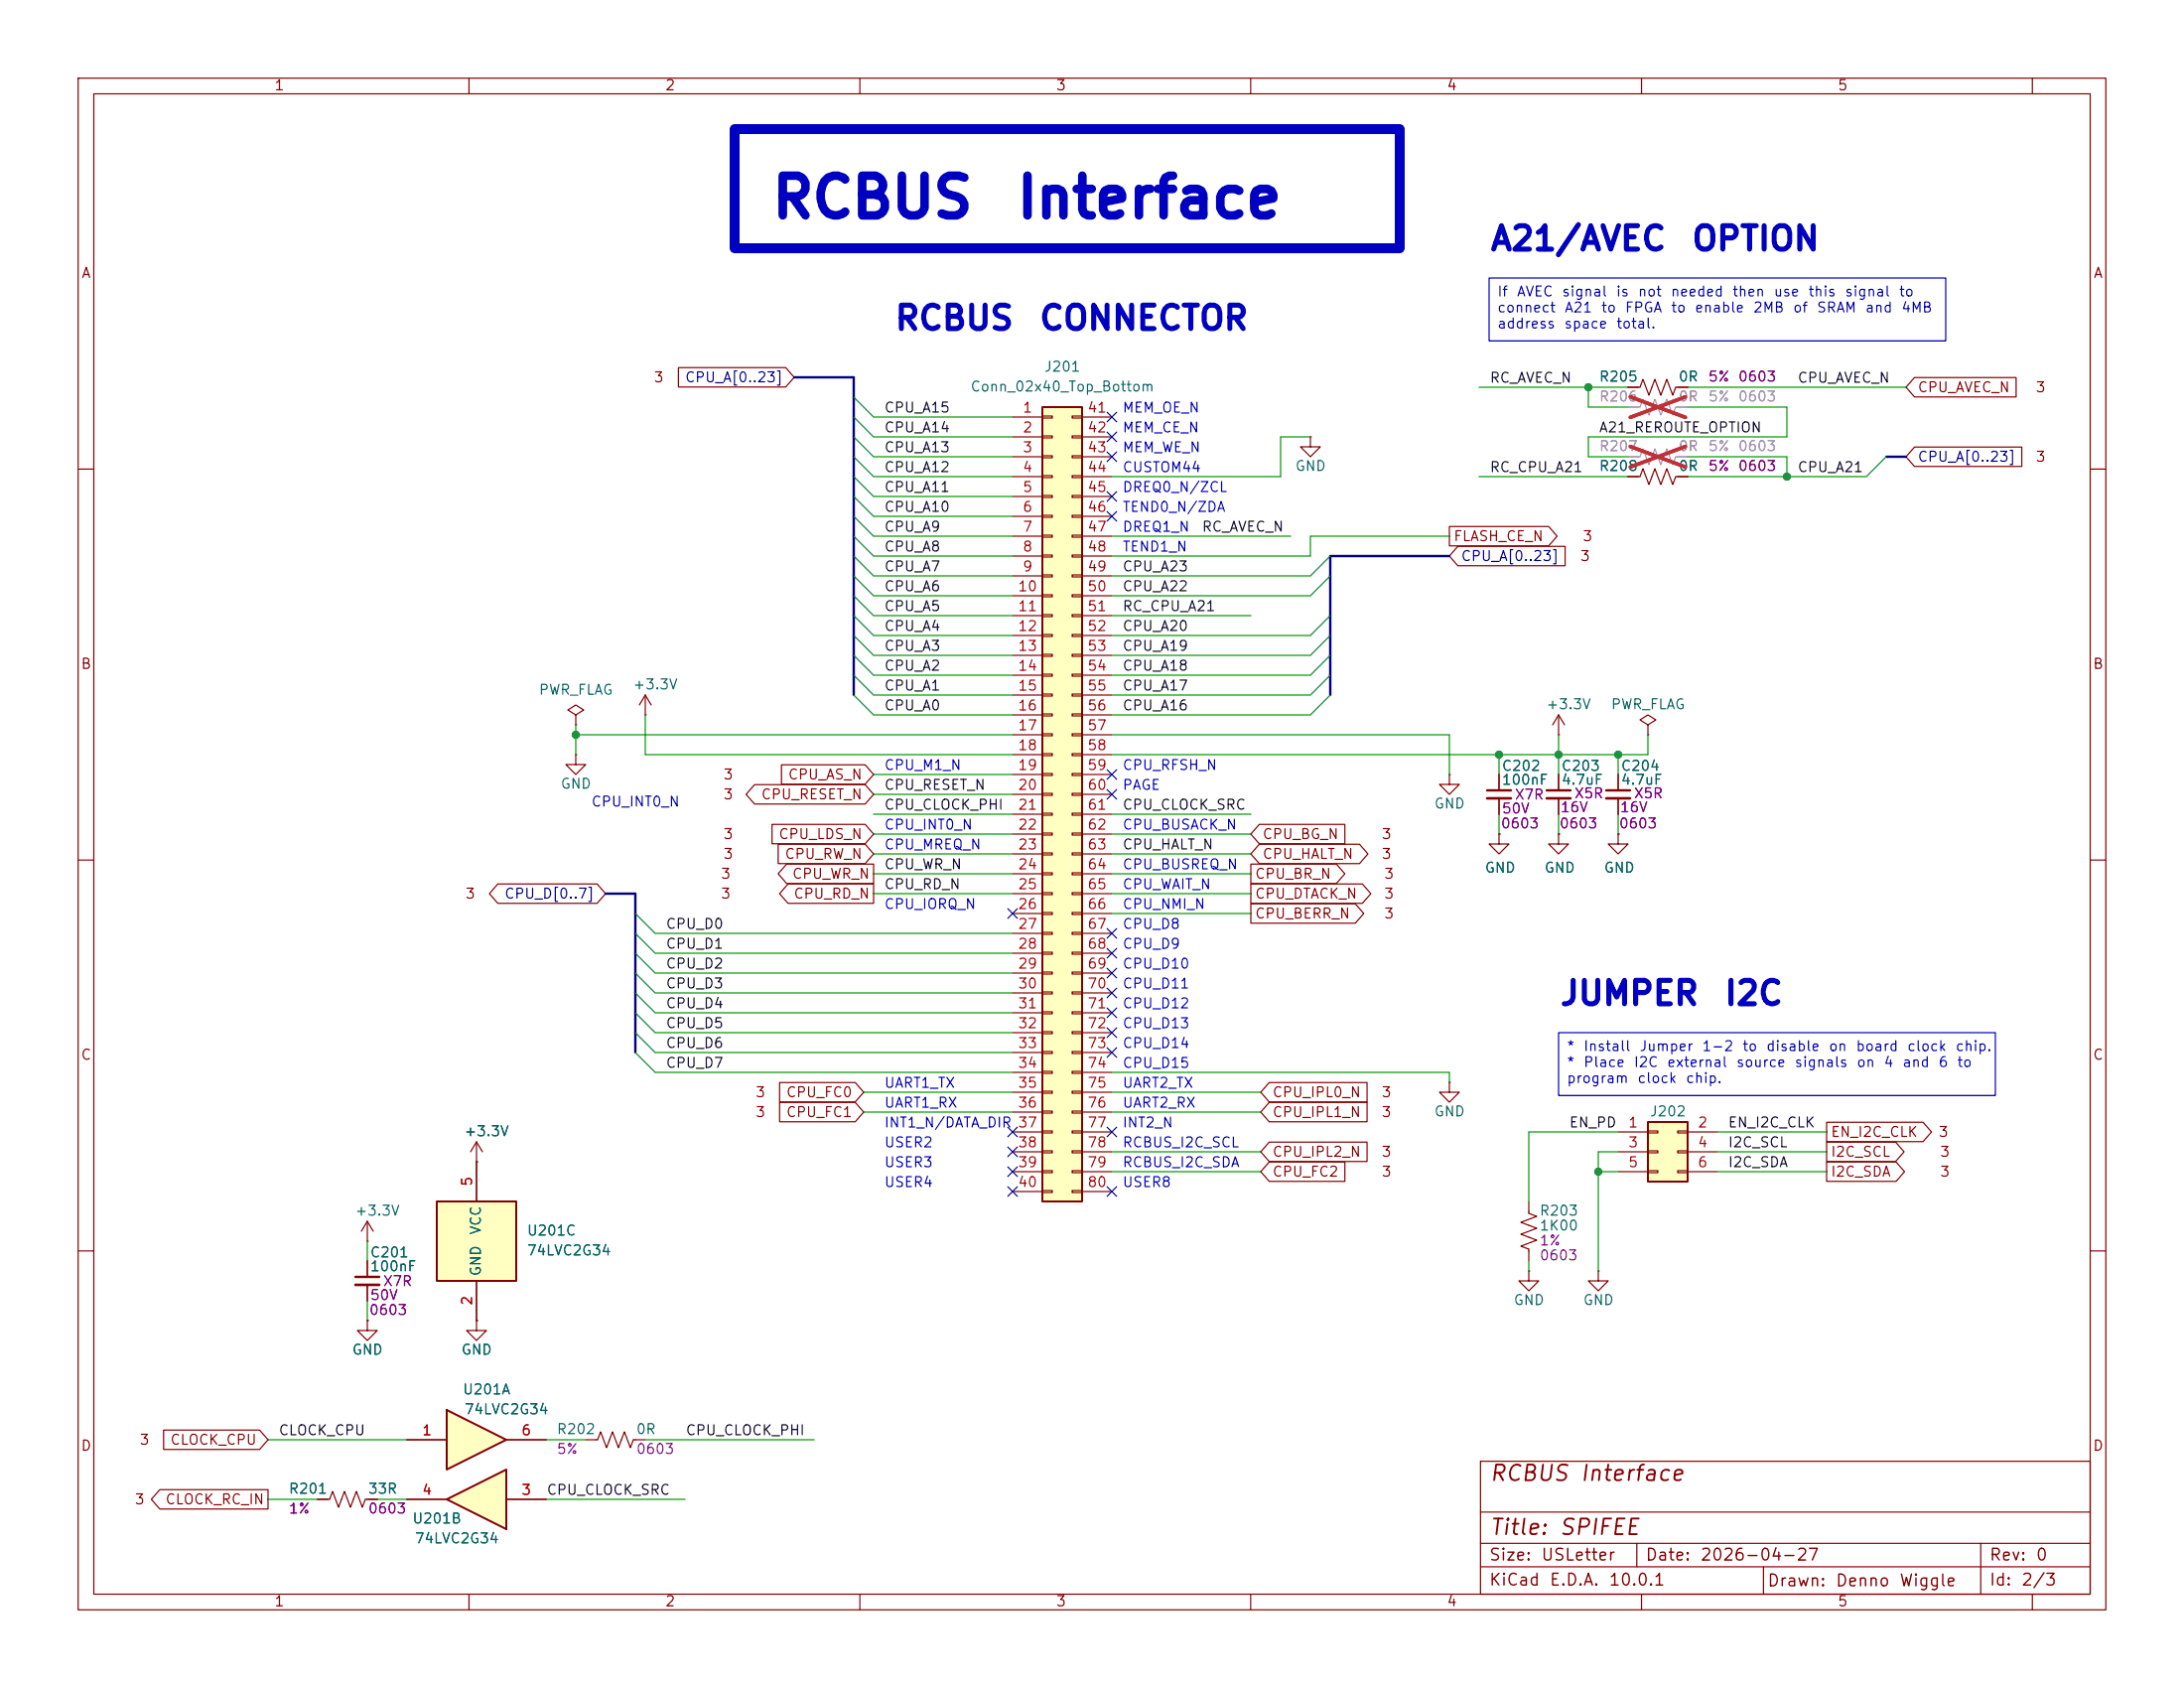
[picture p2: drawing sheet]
<svg xmlns="http://www.w3.org/2000/svg" width="279mm" height="216mm" viewBox="0 0 279 216" stroke-linecap="round" stroke-linejoin="round" font-family="sans-serif">
<g fill="none" stroke="#840000" stroke-width=".15">
<path d="M10 10h259.4v195.9h-259.4zM12 12h255.4v191.9h-255.4zM60 10v2M110 10v2M160 10v2M210 10v2M260 10v2M10 60h2M267.4 60h2M191.8 99.1v2M10 110h2M191.8 102.1v2"/>
<path d="M207 106.7v1.3h1.3l-1.3 1.2-1.3-1.2h1.3M207 106.7h.1M267.4 110h2M185.4 138.4v1.3h1.3l-1.3 1.3-1.3-1.3h1.3M185.4 138.4h.1M10 160h2M47 168.9v1.3h1.3l-1.3 1.3-1.3-1.3h1.3M47 168.9h.1M267.4 160h2M189.4 186.9h78v17h-78zM189.4 197.4h78M189.4 193.4h78"/>
<path d="M209.4 197.4v3M253.4 197.4v6.5M60 203.9v2M110 203.9v2M160 203.9v2M189.4 200.4h78M210 203.9v2M225.6 200.4v3.5M260 203.9v2"/>
</g>
<path d="M190.2 101.1h3.1" fill="none" stroke="#840000" stroke-width=".3"/>
<path d="M190.2 102.1h3.1" fill="none" stroke="#840000" stroke-width=".33"/>
<path d="M210.8 143.5h5.1v7.6h-5.1z" fill="#ffffc2"/>
<path d="M210.8 143.5h5.1v7.6h-5.1z" fill="none" stroke="#840000" stroke-width=".25"/>
<g fill="none" stroke="#840000" stroke-width=".15">
<path d="M208.3 49.5h1.5l.4-1 .7 2 .8-2 .8 2 .7-2 .8 2 .4-1h1.5M208.3 61h1.5l.4-1.1 .7 2.1 .8-2.1 .8 2.1 .7-2.1 .8 2.1 .4-1h1.5M73.7 91.4l1-.6-1-.6-1.1 .6 1.1 .6v1.3M73.7 92.7h.1M185.4 99.1v1.2h1.3l-1.3 1.3-1.3-1.3h1.3M185.4 99.1h.1M199.4 94h.1M199.4 91.4l-.8 1.3M199.4 91.4l.8 1.3M199.4 91.4v2.6M199.4 99.1v2M210.8 92.7l1-.6-1-.7-1 .7 1 .6v1.3"/>
<path d="M210.8 94h.1M191.8 106.7v1.3h1.2l-1.2 1.2-1.3-1.2h1.3M191.8 106.7h.1M199.4 106.7v1.3h1.3l-1.3 1.2-1.3-1.2h1.3M199.4 106.7h.1M199.4 102.1v2M195.6 153.7v1.5l1 .4-2 .7 2 .8-2 .8 2 .7-2 .8 1 .4v1.5M207 144.8h3.8M207 147.3h3.8M207 149.9h3.8M210.8 144.7h1.3v.2h-1.3zM210.8 147.2h1.3v.2h-1.3z"/>
<path d="M210.8 149.7h1.3v.3h-1.3zM214.6 144.7h1.3v.2h-1.3zM214.6 147.2h1.3v.2h-1.3zM214.6 149.7h1.3v.3h-1.3zM215.9 144.8h3.8M215.9 147.3h3.8M215.9 149.9h3.8M61 168.9v1.3h1.2l-1.2 1.3-1.3-1.3h1.3M61 168.9h.1M195.6 162.6v1.2h1.2l-1.2 1.3-1.3-1.3h1.3M195.6 162.6h.1M204.5 162.6v1.2h-1.3l1.3 1.3 1.2-1.3h-1.2"/>
<path d="M204.5 162.6h.1"/>
</g>
<path d="M197.9 101.1h3" fill="none" stroke="#840000" stroke-width=".3"/>
<path d="M197.9 102.1h3" fill="none" stroke="#840000" stroke-width=".33"/>
<path d="M133.3 52.1h5.1v101.6h-5.1z" fill="#ffffc2"/>
<path d="M133.3 52.1h5.1v101.6h-5.1z" fill="none" stroke="#840000" stroke-width=".25"/>
<g fill="none" stroke="#840000" stroke-width=".15">
<path d="M129.5 53.3h3.8M129.5 55.9h3.8M129.5 58.4h3.8M133.3 53.2h1.3v.3h-1.3zM133.3 55.8h1.3v.2h-1.3zM133.3 58.3h1.3v.2h-1.3zM137.2 53.2h1.2v.3h-1.2zM137.2 55.8h1.2v.2h-1.2zM137.2 58.3h1.2v.2h-1.2zM138.4 53.3h3.8M138.4 55.9h3.8M138.4 58.4h3.8"/>
<path d="M167.6 55.9v1.3h1.3l-1.3 1.2-1.2-1.2h1.2M167.6 55.9h.1M129.5 61h3.8M129.5 63.5h3.8M129.5 66h3.8M129.5 68.6h3.8M129.5 71.1h3.8M129.5 73.7h3.8M129.5 76.2h3.8M129.5 78.7h3.8M133.3 60.8h1.3v.3h-1.3zM133.3 63.4h1.3v.2h-1.3z"/>
<path d="M133.3 65.9h1.3v.3h-1.3zM133.3 68.5h1.3v.2h-1.3zM133.3 71h1.3v.2h-1.3zM133.3 73.5h1.3v.3h-1.3zM133.3 76.1h1.3v.2h-1.3zM133.3 78.6h1.3v.3h-1.3zM137.2 60.8h1.2v.3h-1.2zM137.2 63.4h1.2v.2h-1.2zM137.2 65.9h1.2v.3h-1.2zM137.2 68.5h1.2v.2h-1.2zM137.2 71h1.2v.2h-1.2zM137.2 73.5h1.2v.3h-1.2z"/>
<path d="M137.2 76.1h1.2v.2h-1.2zM137.2 78.6h1.2v.3h-1.2zM138.4 61h3.8M138.4 63.5h3.8M138.4 66h3.8M138.4 68.6h3.8M138.4 71.1h3.8M138.4 73.7h3.8M138.4 76.2h3.8M138.4 78.7h3.8M73.7 96.5v1.3h1.2l-1.2 1.3-1.3-1.3h1.3M73.7 96.5h.1"/>
<path d="M129.5 81.3h3.8M129.5 83.8h3.8M129.5 86.4h3.8M129.5 88.9h3.8M129.5 91.4h3.8M129.5 94h3.8M129.5 96.5h3.8M129.5 99.1h3.8M133.3 81.2h1.3v.2h-1.3zM133.3 83.7h1.3v.2h-1.3zM133.3 86.2h1.3v.3h-1.3zM133.3 88.8h1.3v.2h-1.3z"/>
<path d="M133.3 91.3h1.3v.3h-1.3zM133.3 93.9h1.3v.2h-1.3zM133.3 96.4h1.3v.2h-1.3zM133.3 98.9h1.3v.3h-1.3zM137.2 81.2h1.2v.2h-1.2zM137.2 83.7h1.2v.2h-1.2zM137.2 86.2h1.2v.3h-1.2zM137.2 88.8h1.2v.2h-1.2zM137.2 91.3h1.2v.3h-1.2zM137.2 93.9h1.2v.2h-1.2zM137.2 96.4h1.2v.2h-1.2zM137.2 98.9h1.2v.3h-1.2z"/>
<path d="M138.4 81.3h3.8M138.4 83.8h3.8M138.4 86.4h3.8M138.4 88.9h3.8M138.4 91.4h3.8M138.4 94h3.8M138.4 96.5h3.8M138.4 99.1h3.8M207 99.1v2M129.5 101.6h3.8M129.5 104.1h3.8M129.5 106.7h3.8"/>
<path d="M129.5 109.2h3.8M129.5 111.8h3.8M129.5 114.3h3.8M129.5 116.8h3.8M129.5 119.4h3.8M133.3 101.5h1.3v.2h-1.3zM133.3 104h1.3v.3h-1.3zM133.3 106.6h1.3v.2h-1.3zM133.3 109.1h1.3v.2h-1.3zM133.3 111.6h1.3v.3h-1.3zM133.3 114.2h1.3v.2h-1.3zM133.3 116.7h1.3v.3h-1.3z"/>
<path d="M133.3 119.3h1.3v.2h-1.3zM137.2 101.5h1.2v.2h-1.2zM137.2 104h1.2v.3h-1.2zM137.2 106.6h1.2v.2h-1.2zM137.2 109.1h1.2v.2h-1.2zM137.2 111.6h1.2v.3h-1.2zM137.2 114.2h1.2v.2h-1.2zM137.2 116.7h1.2v.3h-1.2zM137.2 119.3h1.2v.2h-1.2zM138.4 101.6h3.8M138.4 104.1h3.8M138.4 106.7h3.8"/>
<path d="M138.4 109.2h3.8M138.4 111.8h3.8M138.4 114.3h3.8M138.4 116.8h3.8M138.4 119.4h3.8M207 102.1v2M129.5 121.9h3.8M129.5 124.5h3.8M129.5 127h3.8M129.5 129.5h3.8M129.5 132.1h3.8M129.5 134.6h3.8"/>
<path d="M129.5 137.2h3.8M129.5 139.7h3.8M133.3 121.8h1.3v.2h-1.3zM133.3 124.3h1.3v.3h-1.3zM133.3 126.9h1.3v.2h-1.3zM133.3 129.4h1.3v.3h-1.3zM133.3 132h1.3v.2h-1.3zM133.3 134.5h1.3v.2h-1.3zM133.3 137h1.3v.3h-1.3zM133.3 139.6h1.3v.2h-1.3zM137.2 121.8h1.2v.2h-1.2zM137.2 124.3h1.2v.3h-1.2z"/>
<path d="M137.2 126.9h1.2v.2h-1.2zM137.2 129.4h1.2v.3h-1.2zM137.2 132h1.2v.2h-1.2zM137.2 134.5h1.2v.2h-1.2zM137.2 137h1.2v.3h-1.2zM137.2 139.6h1.2v.2h-1.2zM138.4 121.9h3.8M138.4 124.5h3.8M138.4 127h3.8M138.4 129.5h3.8M138.4 132.1h3.8M138.4 134.6h3.8"/>
<path d="M138.4 137.2h3.8M138.4 139.7h3.8M129.5 142.2h3.8M129.5 144.8h3.8M129.5 147.3h3.8M129.5 149.9h3.8M129.5 152.4h3.8M133.3 142.1h1.3v.3h-1.3zM133.3 144.7h1.3v.2h-1.3zM133.3 147.2h1.3v.2h-1.3zM133.3 149.7h1.3v.3h-1.3zM133.3 152.3h1.3v.2h-1.3z"/>
<path d="M137.2 142.1h1.2v.3h-1.2zM137.2 144.7h1.2v.2h-1.2zM137.2 147.2h1.2v.2h-1.2zM137.2 149.7h1.2v.3h-1.2zM137.2 152.3h1.2v.2h-1.2zM138.4 142.2h3.8M138.4 144.8h3.8M138.4 147.3h3.8M138.4 149.9h3.8M138.4 152.4h3.8"/>
</g>
<path d="M205.5 101.1h3" fill="none" stroke="#840000" stroke-width=".3"/>
<path d="M205.5 102.1h3" fill="none" stroke="#840000" stroke-width=".33"/>
<path d="M208.3 58.4h1.5l.4-1 .7 2 .8-2 .8 2 .7-2 .8 2 .4-1h1.5M208.3 52.1h1.5l.4-1 .7 2 .8-2 .8 2 .7-2 .8 2 .4-1h1.5" fill="none" stroke="#a1a1a1" stroke-width=".15"/>
<path d="M208.6 57.1l7 2.6M208.6 50.8l7 2.6M215.6 57.1l-7 2.6M215.6 50.8l-7 2.6" fill="none" stroke="#e12e31" stroke-width=".46"/>
<path d="M57.1 180.3l7.7 3.9-7.7 3.8z" fill="#ffffc2"/>
<path d="M57.1 180.3l7.7 3.9-7.7 3.8z" fill="none" stroke="#840000" stroke-width=".25"/>
<path d="M82.5 91.4h.1M82.5 88.9l-.7 1.3M82.5 88.9l.8 1.3M82.5 88.9v2.5M61 148.6h.1M61 146.1l-.8 1.2M61 146.1l.7 1.2M61 146.1v2.5M52.1 184.2h5M64.8 184.2h5" fill="none" stroke="#840000" stroke-width=".15"/>
<path d="M55.9 153.7h10.1v10.1h-10.1z" fill="#ffffc2"/>
<path d="M55.9 153.7h10.1v10.1h-10.1z" fill="none" stroke="#840000" stroke-width=".25"/>
<path d="M61 148.6v5.1M61 163.8v5.1M74.9 184.2h1.6l.3-1.1 .8 2.1 .8-2.1 .7 2.1 .8-2.1 .7 2.1 .4-1h1.5" fill="none" stroke="#840000" stroke-width=".15"/>
<path d="M57.1 191.8l7.7-3.8v7.6z" fill="#ffffc2"/>
<path d="M57.1 191.8l7.7-3.8v7.6z" fill="none" stroke="#840000" stroke-width=".25"/>
<g fill="none" stroke="#840000" stroke-width=".15">
<path d="M86.8 47h13.7l1.1 1.3-1.1 1.2h-13.7zM208.3 49.5h1.2M214.6 49.5h1.3M244.9 48.3h13v2.5h-13l-1.1-1.3zM244.9 57.2h13.7v2.5h-13.7l-1.1-1.3zM185.4 67.3h12.7l1.1 1.3-1.1 1.2h-12.7zM186.5 69.9h13.7v2.5h-13.7l-1.1-1.3zM208.3 61h1.2M214.6 61h1.3M100 97.8h10.7l1.1 1.3-1.1 1.2h-10.7zM191.8 99.1v2M199.4 99.1v2"/>
<path d="M207 99.1v2M63.7 113.1h12.7l1.1 1.2-1.1 1.2h-12.7l-1.1-1.2zM96.5 100.4h14.2l1.1 1.2-1.1 1.2h-14.2l-1.1-1.2zM98.8 105.4h11.9l1.1 1.3-1.1 1.2h-11.9zM99.6 108h11.1l1.1 1.2-1.1 1.3h-11.1zM100.6 110.5h11.2v2.5h-11.2l-1-1.2zM100.8 113.1h11v2.4h-11l-1.1-1.2zM160 113.1h14.3l1.1 1.2-1.1 1.2h-14.3zM160 115.6h13.4l1.1 1.2-1.1 1.3h-13.4zM160 110.5h11l1 1.3-1 1.2h-11zM161.1 105.4h10.9v2.5h-10.9l-1.1-1.2zM161.1 108h12.8l1.1 1.2-1.1 1.3h-12.8l-1.1-1.3z"/>
<path d="M191.8 106.7h.1M191.8 102.1v2M199.4 106.7h.1M199.4 102.1v2M207 106.7h.1M207 102.1v2M99.7 138.5h9.7l1.1 1.2-1.1 1.2h-9.7zM162.4 138.5h12.5v2.4h-12.5l-1.1-1.2zM47 158.8h.1M47 156.2l-.8 1.3M47 156.2l.8 1.3M47 156.2v2.6"/>
<path d="M61 148.6h.1M61 148.6v5.1M99.7 141h9.7l1.1 1.2-1.1 1.3h-9.7zM162.4 146.1h12.5v2.5h-12.5l-1.1-1.3zM162.4 141h12.5v2.5h-12.5l-1.1-1.3zM162.4 148.6h9.6v2.5h-9.6l-1.1-1.2zM233.7 148.6h8.9l1 1.3-1 1.2h-8.9zM233.7 146.1h8.8l1.1 1.2-1.1 1.3h-8.8zM233.7 143.5h12.3l1.1 1.3-1.1 1.2h-12.3zM47 168.9h.1M47 161.3v2M47 164.3v2.1"/>
<path d="M61 168.9h.1M61 163.8v5.1M20.4 190.5h13.9v2.5h-13.9l-1-1.2zM20.9 182.9h12.3l1.1 1.3-1.1 1.2h-12.3zM40.6 191.8h1.6l.3-1 .8 2 .8-2 .7 2 .8-2 .8 2 .3-1h1.6M52.1 191.8h5M52.1 184.2h5M64.8 191.8h5M64.8 184.2h5"/>
</g>
<path d="M45.5 163.3h3" fill="none" stroke="#840000" stroke-width=".3"/>
<path d="M45.5 164.3h3" fill="none" stroke="#840000" stroke-width=".33"/>
<path d="M101.6 48.3h7.6v40.6M241.3 58.4h2.5M185.4 71.1h-15.2v17.8M77.5 114.3h3.8v20.3" fill="none" stroke="#000084" stroke-width=".3"/>
<g fill="none" stroke="#009600" stroke-width=".15">
<path d="M109.2 55.9l2.6 2.5h17.7M109.2 53.3l2.6 2.6h17.7M109.2 58.4l2.6 2.6h17.7M109.2 50.8l2.6 2.5h17.7M167.6 55.9h-3.8v5.1h-21.6M189.2 49.5h19.1M203.2 49.5v2.6h5.1M215.9 52.1h12.7v3.8h-25.4v2.5h5.1M215.9 58.4h12.7v2.6M215.9 49.5h27.9M241.3 58.4l-2.5 2.6h-22.9M109.2 66l2.6 2.6h17.7"/>
<path d="M109.2 63.5l2.6 2.5h17.7M109.2 61l2.6 2.5h17.7M109.2 76.2l2.6 2.5h17.7M109.2 78.7l2.6 2.6h17.7M109.2 71.1l2.6 2.6h17.7M109.2 73.7l2.6 2.5h17.7M109.2 68.6l2.6 2.5h17.7M142.2 68.6h22.9M142.2 78.7h17.8M170.2 78.7l-2.6 2.6h-25.4M170.2 71.1l-2.6 2.6h-25.4M170.2 73.7l-2.6 2.5h-25.4"/>
<path d="M185.4 68.6h-17.8v2.5h-25.4M189.2 61h19.1M73.7 94h55.8M73.7 92.7v3.8M82.5 91.4v5.1h47M109.2 88.9l2.6 2.5h17.7M109.2 81.3l2.6 2.5h17.7M109.2 83.8l2.6 2.6h17.7M109.2 86.4l2.6 2.5h17.7M111.8 99.1h17.7M142.2 94h43.2v5.1M170.2 88.9l-2.6 2.5h-25.4"/>
<path d="M170.2 81.3l-2.6 2.5h-25.4M170.2 83.8l-2.6 2.6h-25.4M170.2 86.4l-2.6 2.5h-25.4M191.8 96.5v2.6M199.4 94v5.1M207 96.5v2.6M210.8 94v2.5h-68.6M81.3 119.4l2.5 2.5h45.7M81.3 116.8l2.5 2.6h45.7M111.8 114.3h17.7M111.8 106.7h17.7M111.8 111.8h17.7"/>
<path d="M111.8 104.1h17.7M111.8 109.2h17.7M111.8 101.6h17.7M142.2 114.3h17.8M142.2 106.7h17.8M142.2 111.8h17.8M142.2 104.1h17.8M142.2 109.2h17.8M142.2 116.8h17.8M191.8 104.1v2.6M199.4 104.1v2.6M207 104.1v2.6"/>
<path d="M81.3 134.6l2.5 2.6h45.7M81.3 124.5l2.5 2.5h45.7M81.3 129.5l2.5 2.6h45.7M81.3 132.1l2.5 2.5h45.7M81.3 127l2.5 2.5h45.7M81.3 121.9l2.5 2.6h45.7M110.5 139.7h19M142.2 137.2h43.2v1.2M142.2 139.7h19.1M47 158.8v2.5M110.5 142.2h19M142.2 142.2h19.1"/>
<path d="M142.2 147.3h19.1M142.2 149.9h19.1M204.5 149.9h2.5M207 144.8h-11.4v8.9M207 147.3h-2.5v15.3M219.7 147.3h14M219.7 149.9h14M219.7 144.8h14M47 166.4v2.5M195.6 161.3v1.3M34.3 184.2h17.8M34.3 191.8h6.3"/>
<path d="M48.3 191.8h3.8M69.8 184.2h5.1M69.8 191.8h17.8M82.5 184.2h21.6"/>
</g>
<g fill="none" stroke="#000084" stroke-width=".15">
<path d="M141.6 52.7l1.2 1.2M141.6 55.3l1.2 1.2M141.6 57.8l1.2 1.2M142.8 52.7l-1.2 1.2M142.8 55.3l-1.2 1.2M142.8 57.8l-1.2 1.2M141.6 65.4l1.2 1.2M141.6 62.9l1.2 1.2M142.8 65.4l-1.2 1.2M142.8 62.9l-1.2 1.2M141.6 98.5l1.2 1.2M142.8 98.5l-1.2 1.2"/>
<path d="M128.9 116.2l1.2 1.2M130.1 116.2l-1.2 1.2M141.6 118.8l1.2 1.2M141.6 101l1.2 1.2M142.8 118.8l-1.2 1.2M142.8 101l-1.2 1.2M141.6 134l1.2 1.2M141.6 131.5l1.2 1.2M141.6 128.9l1.2 1.2M141.6 126.4l1.2 1.2M141.6 121.3l1.2 1.2M141.6 123.9l1.2 1.2"/>
<path d="M142.8 134l-1.2 1.2M142.8 131.5l-1.2 1.2M142.8 128.9l-1.2 1.2M142.8 126.4l-1.2 1.2M142.8 121.3l-1.2 1.2M142.8 123.9l-1.2 1.2M128.9 146.7l1.2 1.2M128.9 144.2l1.2 1.2M128.9 151.8l1.2 1.2M128.9 149.3l1.2 1.2M130.1 146.7l-1.2 1.2M130.1 144.2l-1.2 1.2"/>
<path d="M130.1 151.8l-1.2 1.2M130.1 149.3l-1.2 1.2M141.6 151.8l1.2 1.2M141.6 144.2l1.2 1.2M142.8 151.8l-1.2 1.2M142.8 144.2l-1.2 1.2"/>
</g>
<path d="M190.5 35.6h58.4v8h-58.4zM199.4 132.1h55.9v8h-55.9z" fill="none" stroke="#0000c2" stroke-width=".15"/>
<path d="M94 16.5h85.1v15.3h-85.1z" fill="none" stroke="#0000c2" stroke-width="1.3"/>
<path d="M208.3 58.4h1.2M208.3 52.1h1.2M214.6 58.4h1.3M214.6 52.1h1.3" fill="none" stroke="#a1a1a1" stroke-width=".15"/>
<path d="M208.6 57.1l7 2.6M208.6 50.8l7 2.6M215.6 57.1l-7 2.6M215.6 50.8l-7 2.6" fill="none" stroke="#e12e31" stroke-width=".46"/>
<g fill="#009600" stroke="#009600" stroke-width=".13">
<circle cx="204.5" cy="149.9" r=".46"/>
<circle cx="191.8" cy="96.5" r=".46"/>
<circle cx="228.6" cy="61" r=".46"/>
<circle cx="203.2" cy="49.5" r=".46"/>
<circle cx="207" cy="96.5" r=".46"/>
<circle cx="199.4" cy="96.5" r=".46"/>
<circle cx="73.7" cy="94" r=".46"/>
</g>
<g font-size="5.1" fill="#0000c2">
<text x="98.4" y="29.1">RCBUS</text>
<text x="129.7" y="29.1">Interface</text>
</g>
<g font-size="3" fill="#0000c2">
<text x="190.5" y="32.8">A21/AVEC</text>
<text x="216.2" y="32.8">OPTION</text>
<text x="114.3" y="42.9">RCBUS</text>
<text x="132.8" y="42.9">CONNECTOR</text>
<text x="199.4" y="129.3">JUMPER</text>
<text x="220.4" y="129.3">I2C</text>
</g>
<g font-size="2" fill="#840000">
<text x="190.4" y="189.9">RCBUS Interface</text>
<text x="190.4" y="196.8">Title: SPIFEE</text>
</g>
<g font-size="1.5" fill="#840000">
<text x="190.4" y="203.2">KiCad</text>
<text x="190.4" y="200">Size:</text>
<text x="197.1" y="200">USLetter</text>
<text x="198.1" y="203.2">E.D.A.</text>
<text x="205.7" y="203.2">10.0.1</text>
<text x="210.4" y="200">Date:</text>
<text x="217.4" y="200">2026-04-27</text>
<text x="226" y="203.3">Drawn:</text>
<text x="234.7" y="203.3">Denno</text>
<text x="242.9" y="203.3">Wiggle</text>
<text x="254.4" y="200">Rev:</text>
<text x="254.4" y="203.2">Id:</text>
<text x="258.5" y="203.2">2/3</text>
<text x="260.3" y="200">0</text>
</g>
<g font-size="1.3" fill="#840000">
<text x="35" y="11.9">1</text>
<text x="85" y="11.9">2</text>
<text x="135" y="11.9">3</text>
<text x="185" y="11.9">4</text>
<text x="235" y="11.9">5</text>
<text x="10.3" y="35.9">A</text>
<text x="267.7" y="35.9">A</text>
<text x="83.6" y="49.2">3</text>
<text x="245.2" y="50.5">CPU_AVEC_N</text>
<text x="260.3" y="50.5">3</text>
<text x="260.3" y="59.4">3</text>
<text x="185.9" y="69.5">FLASH_CE_N</text>
<text x="202.4" y="69.5">3</text>
<text x="202.1" y="72.1">3</text>
<text x="10.3" y="85.9">B</text>
<text x="267.7" y="85.9">B</text>
<text x="92.4" y="100">3</text>
<text x="100.7" y="100">CPU_AS_N</text>
<text x="92.4" y="107.6">3</text>
<text x="92.4" y="102.6">3</text>
<text x="97.3" y="102.6">CPU_RESET_N</text>
<text x="99.5" y="107.6">CPU_LDS_N</text>
<text x="161.4" y="107.6">CPU_BG_N</text>
<text x="176.7" y="107.6">3</text>
<text x="92.1" y="112.7">3</text>
<text x="92.4" y="110.2">3</text>
<text x="100.3" y="110.2">CPU_RW_N</text>
<text x="101.3" y="112.7">CPU_WR_N</text>
<text x="160.5" y="112.7">CPU_BR_N</text>
<text x="161.4" y="110.2">CPU_HALT_N</text>
<text x="176.7" y="110.2">3</text>
<text x="177" y="112.7">3</text>
<text x="59.4" y="115.3">3</text>
<text x="92.1" y="115.3">3</text>
<text x="101.4" y="115.3">CPU_RD_N</text>
<text x="160.5" y="115.3">CPU_DTACK_N</text>
<text x="160.5" y="117.8">CPU_BERR_N</text>
<text x="177" y="115.3">3</text>
<text x="177" y="117.8">3</text>
<text x="10.3" y="135.9">C</text>
<text x="267.7" y="135.9">C</text>
<text x="96.6" y="143.2">3</text>
<text x="96.6" y="140.7">3</text>
<text x="100.5" y="143.2">CPU_FC1</text>
<text x="100.5" y="140.7">CPU_FC0</text>
<text x="162.7" y="140.7">CPU_IPL0_N</text>
<text x="162.7" y="143.2">CPU_IPL1_N</text>
<text x="176.6" y="140.7">3</text>
<text x="176.6" y="143.2">3</text>
<text x="162.7" y="148.3">CPU_IPL2_N</text>
<text x="176.6" y="148.3">3</text>
<text x="234.1" y="148.3">I2C_SCL</text>
<text x="234.1" y="145.7">EN_I2C_CLK</text>
<text x="247.9" y="145.7">3</text>
<text x="248.1" y="148.3">3</text>
<text x="162.7" y="150.8">CPU_FC2</text>
<text x="176.7" y="150.8">3</text>
<text x="234.1" y="150.8">I2C_SDA</text>
<text x="248.1" y="150.8">3</text>
<text x="10.3" y="185.9">D</text>
<text x="17.8" y="185.1">3</text>
<text x="21.7" y="185.1">CLOCK_CPU</text>
<text x="267.7" y="185.9">D</text>
<text x="17.1" y="192.7">3</text>
<text x="21.1" y="192.7">CLOCK_RC_IN</text>
<text x="35" y="205.8">1</text>
<text x="85" y="205.8">2</text>
<text x="135" y="205.8">3</text>
<text x="185" y="205.8">4</text>
<text x="235" y="205.8">5</text>
</g>
<g font-size="1.3" fill="#0000c2">
<text x="191.5" y="38.2">If</text>
<text x="191.5" y="40.3">connect</text>
<text x="194" y="38.2">AVEC</text>
<text x="199.7" y="38.2">signal</text>
<text x="200.1" y="40.3">A21</text>
<text x="204.7" y="40.3">to</text>
<text x="206.6" y="38.2">is</text>
<text x="207.8" y="40.3">FPGA</text>
<text x="209.4" y="38.2">not</text>
<text x="213.6" y="38.2">needed</text>
<text x="213.7" y="40.3">to</text>
<text x="216.7" y="40.3">enable</text>
<text x="221.5" y="38.2">then</text>
<text x="224.2" y="40.3">2MB</text>
<text x="226.8" y="38.2">use</text>
<text x="229.3" y="40.3">of</text>
<text x="231.2" y="38.2">this</text>
<text x="232.3" y="40.3">SRAM</text>
<text x="235.9" y="38.2">signal</text>
<text x="238.5" y="40.3">and</text>
<text x="242.8" y="38.2">to</text>
<text x="243.1" y="40.3">4MB</text>
<text x="191.5" y="42.3">address</text>
<text x="200" y="42.3">space</text>
<text x="206.7" y="42.3">total.</text>
<text x="143.5" y="53.1">MEM_OE_N</text>
<text x="143.5" y="55.6">MEM_CE_N</text>
<text x="143.5" y="58.2">MEM_WE_N</text>
<text x="143.5" y="65.8">TEND0_N/ZDA</text>
<text x="143.5" y="63.3">DREQ0_N/ZCL</text>
<text x="143.5" y="60.7">CUSTOM44</text>
<text x="143.5" y="68.3">DREQ1_N</text>
<text x="143.5" y="70.9">TEND1_N</text>
<text x="113" y="98.8">CPU_M1_N</text>
<text x="143.5" y="98.8">CPU_RFSH_N</text>
<text x="143.5" y="101.4">PAGE</text>
<text x="75.6" y="103.5">CPU_INT0_N</text>
<text x="113" y="106.4">CPU_INT0_N</text>
<text x="143.5" y="106.4">CPU_BUSACK_N</text>
<text x="113" y="109">CPU_MREQ_N</text>
<text x="143.5" y="111.5">CPU_BUSREQ_N</text>
<text x="113" y="116.6">CPU_IORQ_N</text>
<text x="143.5" y="116.6">CPU_NMI_N</text>
<text x="143.5" y="114.1">CPU_WAIT_N</text>
<text x="143.5" y="119.1">CPU_D8</text>
<text x="143.5" y="121.7">CPU_D9</text>
<text x="143.5" y="124.2">CPU_D10</text>
<text x="143.5" y="129.3">CPU_D12</text>
<text x="143.5" y="131.8">CPU_D13</text>
<text x="143.5" y="126.7">CPU_D11</text>
<text x="143.5" y="136.9">CPU_D15</text>
<text x="143.5" y="134.4">CPU_D14</text>
<text x="200.3" y="134.8">*</text>
<text x="200.3" y="136.8">*</text>
<text x="202.5" y="134.8">Install</text>
<text x="202.5" y="136.8">Place</text>
<text x="208.9" y="136.8">I2C</text>
<text x="209.6" y="134.8">Jumper</text>
<text x="213.2" y="136.8">external</text>
<text x="217.6" y="134.8">1-2</text>
<text x="222" y="136.8">source</text>
<text x="222.8" y="134.8">to</text>
<text x="225.9" y="134.8">disable</text>
<text x="229.5" y="136.8">signals</text>
<text x="233.9" y="134.8">on</text>
<text x="237.3" y="134.8">board</text>
<text x="237.4" y="136.8">on</text>
<text x="240.9" y="136.8">4</text>
<text x="243.3" y="136.8">and</text>
<text x="243.9" y="134.8">clock</text>
<text x="247.9" y="136.8">6</text>
<text x="250.1" y="134.8">chip.</text>
<text x="250.3" y="136.8">to</text>
<text x="113" y="139.4">UART1_TX</text>
<text x="113" y="142">UART1_RX</text>
<text x="143.5" y="139.4">UART2_TX</text>
<text x="143.5" y="142">UART2_RX</text>
<text x="200.3" y="138.8">program</text>
<text x="209.4" y="138.8">clock</text>
<text x="215.6" y="138.8">chip.</text>
<text x="113" y="147.1">USER2</text>
<text x="113" y="149.6">USER3</text>
<text x="113" y="144.5">INT1_N/DATA_DIR 37</text>
<text x="143.5" y="144.5">INT2_N</text>
<text x="143.5" y="147.1">RCBUS_I2C_SCL</text>
<text x="143.5" y="149.6">RCBUS_I2C_SDA</text>
<text x="113" y="152.1">USER4</text>
<text x="143.5" y="152.1">USER8</text>
</g>
<g font-size="1.3" fill="#006464">
<text x="133.5" y="47.9">J201</text>
<text x="124.1" y="50.4">Conn_02x40_Top_Bottom</text>
<text x="204.5" y="49.1">R205</text>
<text x="214.6" y="49.1">0R</text>
<text x="165.6" y="60.6">GND</text>
<text x="204.5" y="60.6">R208</text>
<text x="214.6" y="60.6">0R</text>
<text x="68.8" y="89.2">PWR_FLAG</text>
<text x="80.9" y="88.5">+3.3V</text>
<text x="197.7" y="91">+3.3V</text>
<text x="206" y="91">PWR_FLAG</text>
<text x="71.6" y="101.2">GND</text>
<text x="192" y="98.9">C202</text>
<text x="192" y="100.7">100nF</text>
<text x="199.7" y="98.9">C203</text>
<text x="199.7" y="100.7">4.7uF</text>
<text x="207.3" y="98.9">C204</text>
<text x="207.3" y="100.7">4.7uF</text>
<text x="183.4" y="103.7">GND</text>
<text x="189.9" y="111.9">GND</text>
<text x="197.5" y="111.9">GND</text>
<text x="205.1" y="111.9">GND</text>
<text x="183.4" y="143.1">GND</text>
<text x="211" y="143.1">J202</text>
<text x="59.3" y="145.6">+3.3V</text>
<text x="45.3" y="155.8">+3.3V</text>
<text x="196.9" y="155.8">R203</text>
<text x="47.3" y="161.1">C201</text>
<text x="61.8" y="158" transform="rotate(-90 61.8 158)">VCC</text>
<text x="67.3" y="158.3">U201C</text>
<text x="67.3" y="160.9">74LVC2G34</text>
<text x="196.9" y="157.7">1K00</text>
<text x="47.3" y="162.9">100nF</text>
<text x="61.8" y="163.3" transform="rotate(-90 61.8 163.3)">GND</text>
<text x="193.5" y="167.2">GND</text>
<text x="202.4" y="167.2">GND</text>
<text x="45" y="173.6">GND</text>
<text x="58.9" y="173.6">GND</text>
<text x="59.1" y="178.7">U201A</text>
<text x="59.3" y="181.2">74LVC2G34</text>
<text x="71.1" y="183.7">R202</text>
<text x="81.3" y="183.7">0R</text>
<text x="36.8" y="191.4">R201</text>
<text x="47" y="191.4">33R</text>
<text x="52.7" y="195.2">U201B</text>
<text x="53" y="197.7">74LVC2G34</text>
</g>
<g font-size="1.3" fill="#000084">
<text x="87.5" y="49.2">CPU_A[0..23]</text>
<text x="245.2" y="59.4">CPU_A[0..23]</text>
<text x="186.8" y="72.1">CPU_A[0..23]</text>
<text x="64.4" y="115.3">CPU_D[0..7]</text>
</g>
<g font-size="1.3" fill="#0f0f0f">
<text x="113" y="53.1">CPU_A15</text>
<text x="190.5" y="49.3">RC_AVEC_N</text>
<text x="229.9" y="49.3">CPU_AVEC_N</text>
<text x="113" y="58.2">CPU_A13</text>
<text x="113" y="55.6">CPU_A14</text>
<text x="204.5" y="55.6">A21_REROUTE_OPTION</text>
<text x="113" y="60.7">CPU_A12</text>
<text x="113" y="63.2">CPU_A11</text>
<text x="113" y="65.8">CPU_A10</text>
<text x="190.5" y="60.7">RC_CPU_A21</text>
<text x="229.9" y="60.7">CPU_A21</text>
<text x="113" y="70.9">CPU_A8</text>
<text x="113" y="68.3">CPU_A9</text>
<text x="153.7" y="68.3">RC_AVEC_N</text>
<text x="113" y="73.4">CPU_A7</text>
<text x="113" y="75.9">CPU_A6</text>
<text x="143.5" y="73.4">CPU_A23</text>
<text x="143.5" y="75.9">CPU_A22</text>
<text x="113" y="81">CPU_A4</text>
<text x="113" y="78.5">CPU_A5</text>
<text x="113" y="83.6">CPU_A3</text>
<text x="143.5" y="83.6">CPU_A19</text>
<text x="143.5" y="81">CPU_A20</text>
<text x="143.5" y="78.5">RC_CPU_A21</text>
<text x="113" y="86.1">CPU_A2</text>
<text x="113" y="88.6">CPU_A1</text>
<text x="143.5" y="88.6">CPU_A17</text>
<text x="143.5" y="86.1">CPU_A18</text>
<text x="113" y="91.2">CPU_A0</text>
<text x="143.5" y="91.2">CPU_A16</text>
<text x="113" y="101.3">CPU_RESET_N</text>
<text x="113" y="103.9">CPU_CLOCK_PHI</text>
<text x="143.5" y="103.9">CPU_CLOCK_SRC</text>
<text x="113" y="111.5">CPU_WR_N</text>
<text x="143.5" y="109">CPU_HALT_N</text>
<text x="85.1" y="119.1">CPU_D0</text>
<text x="113" y="114">CPU_RD_N</text>
<text x="85.1" y="121.7">CPU_D1</text>
<text x="85.1" y="124.2">CPU_D2</text>
<text x="85.1" y="131.8">CPU_D5</text>
<text x="85.1" y="126.7">CPU_D3</text>
<text x="85.1" y="129.3">CPU_D4</text>
<text x="85.1" y="136.9">CPU_D7</text>
<text x="85.1" y="134.4">CPU_D6</text>
<text x="200.7" y="144.5">EN_PD</text>
<text x="221" y="149.6">I2C_SDA</text>
<text x="221" y="147.1">I2C_SCL</text>
<text x="221" y="144.5">EN_I2C_CLK</text>
<text x="35.6" y="183.9">CLOCK_CPU</text>
<text x="87.6" y="183.9">CPU_CLOCK_PHI</text>
<text x="69.8" y="191.5">CPU_CLOCK_SRC</text>
</g>
<g font-size="1.3" fill="#a90000">
<text x="130.7" y="53.1">1</text>
<text x="139" y="53.1">41</text>
<text x="130.7" y="55.6">2</text>
<text x="130.7" y="58.2">3</text>
<text x="139" y="55.6">42</text>
<text x="139" y="58.2">43</text>
<text x="130.7" y="60.7">4</text>
<text x="130.7" y="63.2">5</text>
<text x="130.7" y="65.8">6</text>
<text x="139" y="60.7">44</text>
<text x="139" y="63.2">45</text>
<text x="139" y="65.8">46</text>
<text x="130.7" y="68.3">7</text>
<text x="130.7" y="70.9">8</text>
<text x="139" y="68.3">47</text>
<text x="139" y="70.9">48</text>
<text x="130.1" y="75.9">10</text>
<text x="130.7" y="73.4">9</text>
<text x="139" y="73.4">49</text>
<text x="139" y="75.9">50</text>
<text x="130.1" y="78.5">11</text>
<text x="130.1" y="81">12</text>
<text x="130.1" y="83.6">13</text>
<text x="139" y="78.5">51</text>
<text x="139" y="81">52</text>
<text x="139" y="83.6">53</text>
<text x="130.1" y="86.1">14</text>
<text x="130.1" y="88.6">15</text>
<text x="139" y="86.1">54</text>
<text x="139" y="88.6">55</text>
<text x="130.1" y="91.2">16</text>
<text x="130.1" y="93.7">17</text>
<text x="139" y="91.2">56</text>
<text x="139" y="93.7">57</text>
<text x="130.1" y="96.3">18</text>
<text x="130.1" y="98.8">19</text>
<text x="130.1" y="101.3">20</text>
<text x="139" y="96.3">58</text>
<text x="139" y="98.8">59</text>
<text x="139" y="101.3">60</text>
<text x="130.1" y="103.9">21</text>
<text x="130.1" y="106.4">22</text>
<text x="139" y="103.9">61</text>
<text x="139" y="106.4">62</text>
<text x="130.1" y="109">23</text>
<text x="130.1" y="111.5">24</text>
<text x="139" y="109">63</text>
<text x="139" y="111.5">64</text>
<text x="130.1" y="114">25</text>
<text x="130.1" y="116.6">26</text>
<text x="130.1" y="119.1">27</text>
<text x="139" y="114">65</text>
<text x="139" y="116.6">66</text>
<text x="139" y="119.1">67</text>
<text x="130.1" y="121.7">28</text>
<text x="130.1" y="124.2">29</text>
<text x="139" y="121.7">68</text>
<text x="139" y="124.2">69</text>
<text x="130.1" y="126.7">30</text>
<text x="130.1" y="129.3">31</text>
<text x="130.1" y="131.8">32</text>
<text x="139" y="126.7">70</text>
<text x="139" y="129.3">71</text>
<text x="139" y="131.8">72</text>
<text x="130.1" y="134.4">33</text>
<text x="130.1" y="136.9">34</text>
<text x="139" y="134.4">73</text>
<text x="139" y="136.9">74</text>
<text x="130.1" y="139.4">35</text>
<text x="130.1" y="142">36</text>
<text x="139" y="139.4">75</text>
<text x="139" y="142">76</text>
<text x="130.1" y="147.1">38</text>
<text x="130.1" y="149.6">39</text>
<text x="139" y="144.5">77</text>
<text x="139" y="147.1">78</text>
<text x="139" y="149.6">79</text>
<text x="208.2" y="144.5">1</text>
<text x="208.2" y="147.1">3</text>
<text x="208.2" y="149.6">5</text>
<text x="217.1" y="144.5">2</text>
<text x="217.1" y="147.1">4</text>
<text x="217.1" y="149.6">6</text>
<text x="60.7" y="151.8" transform="rotate(-90 60.7 151.8)">5</text>
<text x="130.1" y="152.1">40</text>
<text x="139" y="152.1">80</text>
<text x="60.7" y="167.1" transform="rotate(-90 60.7 167.1)">2</text>
<text x="53.9" y="183.9">1</text>
<text x="66.6" y="183.9">6</text>
<text x="53.9" y="191.5">4</text>
<text x="66.6" y="191.5">3</text>
</g>
<g font-size="1.3" fill="#989898">
<text x="204.5" y="51.7">R206</text>
<text x="214.6" y="51.7">0R</text>
<text x="204.5" y="58">R207</text>
<text x="214.6" y="58">0R</text>
</g>
<g font-size="1.3" fill="#840084">
<text x="218.4" y="49.1">5%</text>
<text x="222.3" y="49.1">0603</text>
<text x="218.4" y="60.6">5%</text>
<text x="222.3" y="60.6">0603</text>
<text x="191.9" y="106.3">0603</text>
<text x="192" y="104.4">50V</text>
<text x="193.7" y="102.6">X7R</text>
<text x="199.4" y="106.3">0603</text>
<text x="199.5" y="104.2">16V</text>
<text x="201.3" y="102.4">X5R</text>
<text x="207" y="106.3">0603</text>
<text x="207.1" y="104.2">16V</text>
<text x="208.9" y="102.4">X5R</text>
<text x="196.9" y="159.6">1%</text>
<text x="196.9" y="161.5">0603</text>
<text x="47.3" y="166.6">50V</text>
<text x="48.9" y="164.8">X7R</text>
<text x="47.1" y="168.5">0603</text>
<text x="71.1" y="186.3">5%</text>
<text x="81.3" y="186.3">0603</text>
<text x="36.8" y="193.9">1%</text>
<text x="47" y="193.9">0603</text>
</g>
<g font-size="1.3" fill="#a1a1a1">
<text x="218.4" y="51.7">5%</text>
<text x="222.3" y="51.7">0603</text>
<text x="218.4" y="58">5%</text>
<text x="222.3" y="58">0603</text>
</g>
</svg>
